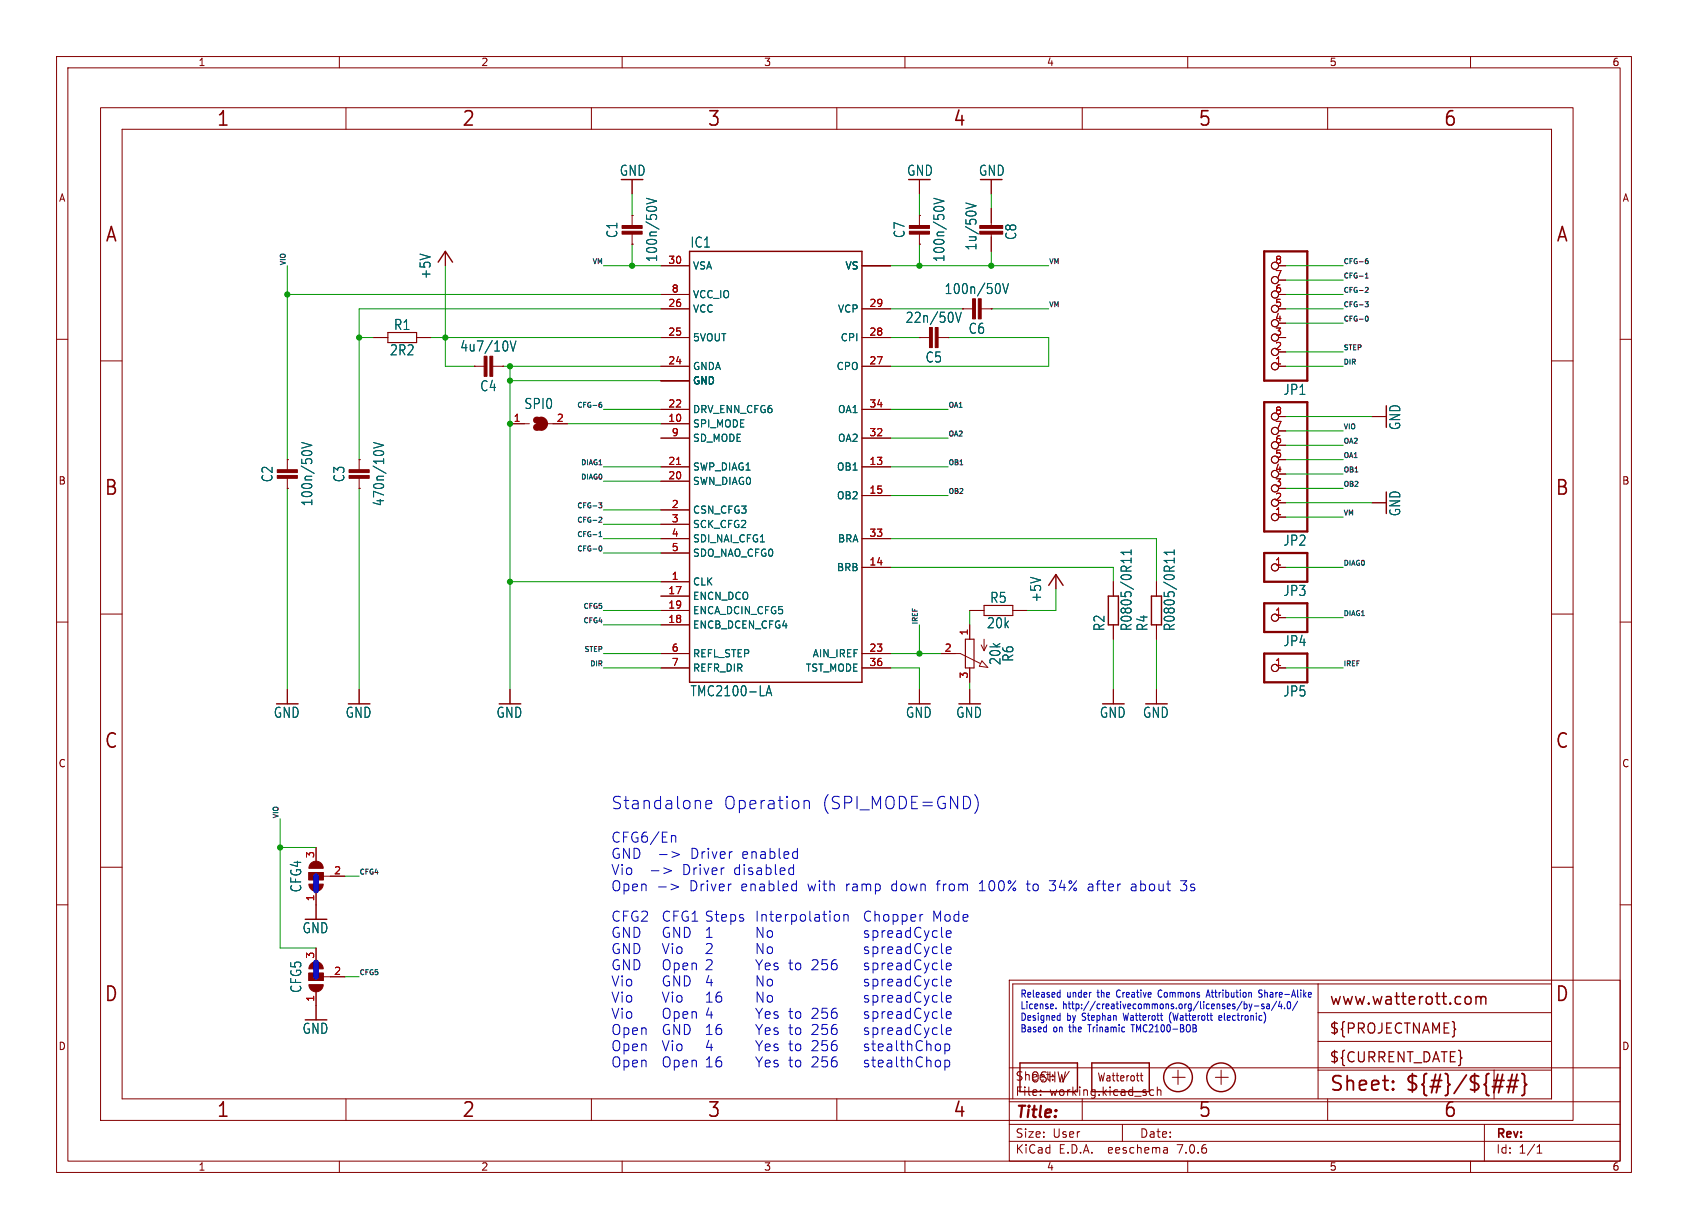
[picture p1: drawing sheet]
<svg xmlns="http://www.w3.org/2000/svg" width="298mm" height="217mm" viewBox="0 0 298 217" stroke-linecap="round" stroke-linejoin="round" font-family="sans-serif">
<g fill="none" stroke="#840000" stroke-width=".18">
<path d="M10 10h278.5v197.3h-278.5zM12 12h274.5v193.3h-274.5zM17.8 19h260.3v179.1h-260.3zM60 10v2M61.2 19v3.9M104.6 19v3.9M110 10v2M148 19v3.9M160 10v2M191.3 19v3.9M210 10v2M234.7 19v3.9"/>
<path d="M260 10v2M21.6 22.9h252.7v171.4h-252.7zM111.8 38.1h.1M111.8 31.7v2.6M111.8 38.1v1.8M162.6 38.1h.1M162.6 31.7v2.6M162.6 38.1v1.8M175.3 31.7v2.6M175.3 36.8v3.1M10 60h2M66 59.7h2.6"/>
<path d="M73.7 59.7h2.5M78.7 44.4v2.6M111.8 43.2h.1M111.8 41.4v1.8M116.8 47h5.1M116.8 59.7h5.1M116.8 54.6h5.1M116.8 52.1h5.1M152.4 47h5.1M152.4 59.7h5.1M152.4 54.6h5.1M162.6 43.2h.1"/>
<path d="M162.6 59.7h.1M162.6 59.7h1.7M162.6 41.4v1.8M165.9 59.7h1.7M167.6 59.7h.1M170.2 54.6h.1M170.2 54.6h1.8M173.5 54.6h1.8M175.3 54.6h.1M175.3 41.4v3M226.1 47h1.2M226.1 59.7h1.2"/>
<path d="M226.1 54.6h1.2M226.1 52.1h1.2M226.1 57.1h1.2M226.1 49.5h1.2M286.5 60h2M17.8 63.8h3.8M83.8 64.8h.1M83.8 64.8h1.8M87.1 64.8h1.8M88.9 64.8h.1M90.2 74.9h3.4M96.9 74.9h3.4"/>
<path d="M116.8 74.9h5.1M116.8 67.3h5.1M116.8 72.4h5.1M116.8 64.8h5.1M116.8 77.5h5.1M152.4 72.4h5.1M152.4 64.8h5.1M152.4 77.5h5.1M226.1 64.8h1.2M226.1 73.7h1.2M226.1 62.2h1.2M226.1 78.7h1.2"/>
<path d="M226.1 76.2h1.2M242.6 73.7h2.5M274.3 63.8h3.8M50.8 86.4h.1M50.8 81.3h.1M50.8 81.3v1.8M50.8 84.6v1.8M63.5 86.4h.1M63.5 81.3h.1M63.5 81.3v1.8M63.5 84.6v1.8M116.8 82.5h5.1"/>
<path d="M116.8 90.2h5.1M116.8 85.1h5.1M116.8 92.7h5.1M116.8 95.2h5.1M116.8 97.8h5.1M152.4 82.5h5.1M152.4 87.6h5.1M152.4 95.2h5.1M226.1 88.9h1.2M226.1 91.4h1.2M226.1 86.4h1.2M226.1 83.8h1.2"/>
<path d="M226.1 81.3h1.2M242.6 88.9h2.5M10 110h2M17.8 108.6h3.8M116.8 102.9h5.1M116.8 105.4h5.1M116.8 110.5h5.1M116.8 107.9h5.1M116.8 115.6h5.1M116.8 118.1h5.1M152.4 100.3h5.1M152.4 115.6h5.1"/>
<path d="M152.4 118.1h5.1M166.4 115.6h3.4l3.5 1.7M171.4 107.9h2.6M171.4 110.5v2.5M171.4 118.1v2.5M173.5 114l.5 1.1M173.6 116.9l1 1.1-1.4-.2zM174 113v2.1M174.5 114l-.5 1.1M179.1 107.9h2.5M186.7 101.6v2.5M196.8 102.9v2.5"/>
<path d="M196.8 110.5v2.5M204.5 102.9v2.5M204.5 110.5v2.5M226.1 100.3h1.2M226.1 118.1h1.2M226.1 109.2h1.2M274.3 108.6h3.8M286.5 110h2M50.8 121.9v2.6M63.5 121.9v2.6M90.2 121.9v2.6M162.6 121.9v2.6"/>
<path d="M171.4 121.9v2.6M196.8 121.9v2.6M204.5 121.9v2.6M10 160h2M17.8 153.4h3.8M54.6 154.3h2.5v1.3h-2.5zM55.9 149.9v2.5M55.9 157.5v5.1M57.1 154.9h3.9M274.3 153.4h3.8M286.5 160h2M54.6 172.1h2.5v1.3h-2.5z"/>
<path d="M55.9 167.6v2.6M55.9 175.3v5M57.1 172.7h3.9M178.4 173.3h108.1v32h-108.1zM233 174v20.3M233 179.1h41.3M274.3 174h-95.2v20.3M61.2 194.3v3.8M104.6 194.3v3.8M148 194.3v3.8M178.4 198.8h108.1M178.4 194.8h108.1"/>
<path d="M178.4 188.8h108.1M184 193.6v.1M184 192.8v.1M191.3 194.3v3.8M198.4 198.8v3M201.6 190.2h.5M201.8 189.7v1.2l.3 .2M204 192.8l-.4-.1-.3 .3v.4l.1 .2h.6M204.6 192.9l.2-.2 .4 .1 .1 .9M204.6 192.2v1.5M207.3 190.5h2.2M208.3 189.2v2.6"/>
<path d="M214.9 190.5h2.3M215.9 189.2v2.6M233 184.1h41.3M233 189.2h41.3M234.7 194.3v3.8M262.5 198.8v6.5M264.2 189.2v5.1M60 205.3v2M110 205.3v2M160 205.3v2M178.4 201.8h108.1M206.3 203l.1 .9"/>
<path d="M206.4 203.8l-.1 .1M206.4 203.3h-.1M210 205.3v2M260 205.3v2M271.8 203.9h.8M271.8 202.8l.4-.4v1.5"/>
<circle cx="225.4" cy="57.1" r=".63"/>
<circle cx="225.4" cy="52.1" r=".63"/>
<circle cx="225.4" cy="59.7" r=".63"/>
<circle cx="225.4" cy="54.6" r=".63"/>
<circle cx="225.4" cy="47" r=".63"/>
<circle cx="225.4" cy="49.5" r=".63"/>
<circle cx="225.4" cy="62.2" r=".63"/>
<circle cx="225.4" cy="76.2" r=".63"/>
<circle cx="225.4" cy="73.7" r=".63"/>
<circle cx="225.4" cy="64.8" r=".63"/>
<circle cx="225.4" cy="78.7" r=".63"/>
<circle cx="225.4" cy="83.8" r=".63"/>
<circle cx="225.4" cy="91.4" r=".63"/>
<circle cx="225.4" cy="86.4" r=".63"/>
<circle cx="225.4" cy="81.3" r=".63"/>
<circle cx="225.4" cy="88.9" r=".63"/>
<circle cx="225.4" cy="118.1" r=".63"/>
<circle cx="225.4" cy="109.2" r=".63"/>
<circle cx="225.4" cy="100.3" r=".63"/>
</g>
<g fill="none" stroke="#840000" stroke-width=".25">
<path d="M77.5 46.4l1.2-2 1.3 2M121.9 44.4h30.5v76.2h-30.5zM185.4 103.5l1.3-1.9 1.3 1.9M196 105.4h1.7v5.1h-1.7zM203.6 105.4h1.8v5.1h-1.8zM259.4 176.2a.56 .56 0 0 1 .7 .4v.6a.55 .55 0 0 1-.7 .4M261 176.4a.51 .51 0 0 1 .8 .1M261 176.2v1.4M261.8 176.5l.3-.3 .5 .1 .1 1.3M261.8 176.5v1.1M180.3 188h10.2v5h-10.2zM193 188h10.2v5h-10.2z"/>
<circle cx="208.3" cy="190.5" r="2.54"/>
<circle cx="215.9" cy="190.5" r="2.54"/>
</g>
<path d="M119.6 82.1h.7" fill="none" stroke="#a90000" stroke-width=".18"/>
<g fill="none" stroke="#006464" stroke-width=".18">
<path d="M114.3 35.1l1.8 .5-1.8 .5M114.5 36.6l.5-.1 .9 .1M165.1 35.1l1.8 .5-1.8 .5M165.3 36.6l.5-.1 .9 .1M170.8 35.9l1.8 .5-1.8 .5M169 55.2l.5 1.8 .5-1.8M176.7 50.3l.2 .5-.2 .9M177.3 50.1l.5 1.8 .5-1.8M53.3 78.2l1.8 .5-1.8 .6M53.5 79.8l.5-.1 1 .1M66 78.2l1.8 .5-1.8 .6M66.2 79.8l.5-.1 1 .1"/>
<path d="M90.2 60.3l.5 1.8 .5-1.8M200 99.1h-1.8l.5 .4M200 97.7h-1.8l.5 .4M200 97.2v.9M200 98.7v.8M207.6 97.2v.9M207.6 98.7v.8M207.6 99.1h-1.8l.5 .4M207.6 97.7h-1.8l.5 .4M135.4 123l.5-1.7 .5 1.7M135.6 122.5h.7"/>
</g>
<g fill="#840000" stroke="#840000" stroke-width=".18">
<path d="M86.6 63h.5v3.5h-.5z"/>
<path d="M85.6 63h.5v3.5h-.5z"/>
<path d="M55 152.6a1.27 1.27 0 0 1 1.4-.2 1.27 1.27 0 0 1 .7 1.1h-2.5l.1-.4z"/>
<path d="M54.6 154.3h2.5v1.3h-2.5z"/>
<path d="M54.6 156.3h2.5a1.27 1.27 0 0 1-1.2 1.3 1.27 1.27 0 0 1-1.3-1.3z"/>
<path d="M173 52.8h.5v3.6h-.5z"/>
<path d="M172 52.8h.5v3.6h-.5z"/>
<path d="M160.8 40.9h3.5v.5h-3.5z"/>
<path d="M160.8 39.9h3.5v.5h-3.5z"/>
<path d="M173.2 39.9h4.1v.5h-4.1z"/>
<path d="M173.2 40.9h4.1v.5h-4.1z"/>
<path d="M110 40.9h3.5v.5h-3.5z"/>
<path d="M110 39.9h3.5v.5h-3.5z"/>
<path d="M49 84.1h3.6v.5h-3.6z"/>
<path d="M49 83.1h3.6v.5h-3.6z"/>
<path d="M61.7 84.1h3.6v.5h-3.6z"/>
<path d="M61.7 83.1h3.6v.5h-3.6z"/>
<path d="M165.4 57.9h.5v3.6h-.5z"/>
<path d="M164.3 57.9h.5v3.6h-.5z"/>
<path d="M55 170.4a1.27 1.27 0 0 1 1.4-.2 1.27 1.27 0 0 1 .7 1.1h-2.5l.1-.4z"/>
<path d="M54.6 172.1h2.5v1.3h-2.5z"/>
<path d="M54.6 174.1h2.5a1.27 1.27 0 0 1-1.2 1.3 1.27 1.27 0 0 1-1.3-1.3z"/>
</g>
<path d="M94.9 74.3a.64 .64 0 0 1 .6 .6 .64 .64 0 0 1-.6 .7M95.6 74.3a.64 .64 0 0 1 .7 .6 .64 .64 0 0 1-.7 .7" fill="none" stroke="#840000" stroke-width="1.3"/>
<g fill="none" stroke="#840000" stroke-width=".32">
<path d="M246.3 192.5l.1 .1-.1 .1M246.3 192.5l-.1 .1 .1 .1M246.3 191.2v.2M246.3 192.5v.2M246.3 191.2l.1 .1-.1 .1M246.3 191.2l-.1 .1 .1 .1M263.9 192.1h1.8M264.1 191.1h1.8M265.7 190l-.7 3.2M266.4 192.1h1.8M266.6 191.1h1.9M267.4 190l-.8 3.2"/>
<path d="M268.2 190l-.7 3.2M269.1 189.8l.3 .2 .2 .2v1.2l.3 .4-.3 .3v1.3l-.2 .2-.3 .1"/>
</g>
<path d="M223.5 44.4h7.6v22.9h-7.6zM223.5 71.1h7.6v22.9h-7.6zM223.5 97.8h7.6v5.1h-7.6zM223.5 115.6h7.6v5h-7.6zM223.5 106.7h7.6v5.1h-7.6z" fill="none" stroke="#840000" stroke-width=".41"/>
<path d="M68.6 58.8h5.1v1.8h-5.1zM170.7 113h1.5v5.1h-1.5zM174 107.1h5.1v1.7h-5.1z" fill="none" stroke="#840000" stroke-width=".2"/>
<g fill="none" stroke="#0f0f0f" stroke-width=".18">
<path d="M241.4 53.4h.5l-.3 .3 .3 .1v.3l-.2 .1h-.2M241.4 49.2h.5M241.4 48.5l.3-.2v.9M241.5 50.8l.3 .1 .1 .2-.5 .6h.5M241.5 55.9h.1a.43 .43 0 0 1 .3 .5 .43 .43 0 0 1-.4 .3M241.6 46.1l.3 .1v.3l-.3 .1M241.8 45.7l-.2 .1M106 71.5h.2l.2 .1-.1 .4h-.3M106.3 71.1l-.4 .3M105.9 88.9h.5l-.3 .4h.3v.3l-.2 .2h-.2M105.9 94.9h.5M105.9 94.3l.3-.3v.9"/>
<path d="M105.9 91.5h.3l.2 .2-.5 .6h.5M106 96.6l.1-.1a.43 .43 0 0 1 .3 .5 .43 .43 0 0 1-.4 .4v-.1"/>
</g>
<g fill="none" stroke="#0000c2" stroke-width=".18">
<path d="M115.2 154h1.3M116.4 156.8h1.4M116.6 151.1h1.4M117.4 153.5l1.3 .5-1.3 .5M118.6 156.3l1.4 .5-1.4 .5M118.8 150.6l1.4 .5-1.4 .5M119 147.7l.4 .1 .1 .2v.9M124.8 142.3l1-.2-.1-.5-.6-.1-.3 .4 .1 1 .2 .1 .6-.1M139.8 153.5h.5M140.3 152.9v1.7M140.3 154.6h-.5M140.3 156.3l.5 .1"/>
<path d="M140.8 150.6l.2 .1M140.8 155.7v1.8M140.8 157.4l-.5 .1M141 150v1.8M141 151.7l-.2 .1M142.2 141.8a.54 .54 0 0 1 .9 .1v1.1M142.2 141.5v1.5M172.3 140.5a2.51 2.51 0 0 1 0 3.3M200.1 156.9v.5M208.7 155.7h1.1M208.7 157.3l.3 .2M147.7 161.8a.48 .48 0 0 1 .7 .2v.6a.48 .48 0 0 1-.7 .2"/>
<path d="M149.2 161.9a.44 .44 0 0 1 .8 .1v.9M149.2 161.7v1.2M163.2 161.7l-.5 .2M167.3 165.2l.9-.2-.1-.3-.5-.1-.3 .2 .1 .9h.7M167.3 168l.9-.1-.1-.4-.5-.1-.3 .3 .1 .8h.7M167.3 170.9l.9-.2-.1-.3-.5-.1-.3 .3 .1 .8h.7M167.3 173.8l.9-.2-.1-.4h-.5l-.3 .2 .1 .9h.7M167.3 176.6l.9-.2-.1-.3-.5-.1-.3 .3 .1 .8h.7M167.3 179.5l.9-.2-.1-.3-.5-.1-.3 .2 .1 .9h.7M186.7 178.3v.1M187.1 175.5h.3M187.1 179.6h.3"/>
<path d="M187.4 179.2v1.2M187.4 175.1v1.2M187.4 176.3h-.3M205 175.1l-.2 .5 .2 .7M206.8 179.5l.1 1M213.2 176.3l.4-1.2 .4 1.2M213.3 176h.6M215.5 179.8l.1 .6h.3M216 179.9l-.5 .1M219.6 177l-.9 1.7M220 177.1v1.3M220 177.6l.3-.1 .2 .3-.1 .5h-.4"/>
<path d="M220.8 177.5l.3 .9M221.1 178.4l-.3 .4M221.4 177.5l-.3 .9M221.8 177.9h.8M223.2 176.1l-.2 .2h-.5M223.2 175.1h-.5l-.2 .2 .1 .3 .5 .2 .1 .2M223.5 177.6l-.3-.1-.1 .2v.2l.4 .1v.3h-.4M224 177.6h.4v.8M224.4 177.8l-.3 .1-.2 .2 .2 .3 .3-.1M225.7 177l-.9 1.7M226.3 177l-.3 1h.7M226.6 177.5v.9"/>
<path d="M227.1 178.3v.1M227.6 177.3v.6l.2 .5 .3-.3v-.8M229.4 177l-.9 1.7M167.1 184.6v1.8M167.1 187.5v1.8M167.1 184.7l.5-.1 .3 .3v.6l-.2 .2h-.6M167.1 187.6l.5-.1 .3 .3v.5l-.2 .3h-.6M167.3 182.3l.9-.1-.1-.4-.5-.1-.3 .3 .1 .8h.7M187.4 180.4h-.3"/>
</g>
<path d="M55.9 154.9v2.6M55.9 170.2v2.5" fill="none" stroke="#0000c2" stroke-width="1"/>
<g fill="none" stroke="#009600" stroke-width=".18">
<path d="M111.8 34.3v3.8M162.6 34.3v3.8M175.3 34.3v2.5M50.8 52.1h66M50.8 47v34.3M63.5 59.7h2.5M76.2 59.7h40.6M78.7 47v17.8h5.1M106.7 47h10.1M111.8 43.2v3.8M116.8 54.6h-53.3v26.7M157.5 59.7h5.1"/>
<path d="M157.5 47h27.9M157.5 54.6h12.7M162.6 43.2v3.8M167.6 59.7h17.8v5.1h-27.9M175.3 54.6h10.1M175.3 44.4v2.6M227.3 47h10.2M227.3 54.6h10.2M227.3 52.1h10.2M227.3 57.1h10.2M227.3 49.5h10.2M88.9 64.8h27.9"/>
<path d="M90.2 67.3h26.6M90.2 64.8v57.1M100.3 74.9h16.5M106.7 72.4h10.1M157.5 72.4h10.1M157.5 77.5h10.1M227.3 64.8h10.2M227.3 62.2h10.2M227.3 78.7h10.2M227.3 76.2h10.2M227.3 73.7h15.3M50.8 86.4v35.5"/>
<path d="M63.5 86.4v35.5M106.7 82.5h10.1M106.7 95.2h10.1M106.7 85.1h10.1M106.7 90.2h10.1M106.7 92.7h10.1M106.7 97.8h10.1M157.5 87.6h10.1M157.5 82.5h10.1M157.5 95.2h47v7.7M227.3 86.4h10.2M227.3 91.4h10.2"/>
<path d="M227.3 83.8h10.2M227.3 81.3h10.2M227.3 88.9h15.3M90.2 102.9h26.6M106.7 115.6h10.1M106.7 118.1h10.1M106.7 107.9h10.1M106.7 110.5h10.1M157.5 115.6h8.9M157.5 118.1h5.1v3.8M157.5 100.3h39.3v2.6M162.6 110.5v5.1"/>
<path d="M171.4 107.9v2.6M186.7 104.1v3.8h-5.1M196.8 113v8.9M204.5 113v8.9M227.3 118.1h10.2M227.3 109.2h10.2M227.3 100.3h10.2M171.4 120.6v1.3M49.5 144.8v22.8h6.4M49.5 149.9h6.4M61 154.9h2.5M61 172.7h2.5"/>
</g>
<g fill="#009600" stroke="#009600" stroke-width=".18">
<circle cx="162.6" cy="47" r=".46"/>
<circle cx="49.5" cy="149.9" r=".46"/>
<circle cx="78.7" cy="59.7" r=".46"/>
<circle cx="90.2" cy="67.3" r=".46"/>
<circle cx="90.2" cy="64.8" r=".46"/>
<circle cx="111.8" cy="47" r=".46"/>
<circle cx="50.8" cy="52.1" r=".46"/>
<circle cx="63.5" cy="59.7" r=".46"/>
<circle cx="162.6" cy="115.6" r=".46"/>
<circle cx="90.2" cy="74.9" r=".46"/>
<circle cx="90.2" cy="102.9" r=".46"/>
<circle cx="175.3" cy="47" r=".46"/>
</g>
<g font-size="3.5" fill="#840000">
<text x="38.2" y="22.7">1</text>
<text x="81.6" y="22.7">2</text>
<text x="125" y="22.7">3</text>
<text x="168.4" y="22.7">4</text>
<text x="211.8" y="22.7">5</text>
<text x="255.1" y="22.7">6</text>
<text x="18.5" y="43.1">A</text>
<text x="275" y="43.1">A</text>
<text x="18.3" y="87.9">B</text>
<text x="274.9" y="87.9">B</text>
<text x="18.3" y="132.7">C</text>
<text x="274.9" y="132.7">C</text>
<text x="18.3" y="177.4">D</text>
<text x="274.9" y="177.4">D</text>
<text x="38.2" y="197.9">1</text>
<text x="81.6" y="197.9">2</text>
<text x="125" y="197.9">3</text>
<text x="168.4" y="197.9">4</text>
<text x="211.8" y="197.9">5</text>
<text x="234.9" y="193.3">Sheet:</text>
<text x="248.3" y="193.3">${#}/${##}</text>
<text x="255.1" y="197.9">6</text>
</g>
<g font-size="3" fill="#0000c2">
<text x="107.9" y="143.4">Standalone</text>
<text x="127.8" y="143.4">Operation</text>
<text x="145.2" y="143.4">(SPI_MODE=GND)</text>
</g>
<g font-size="2.8" fill="#840000">
<text x="234.9" y="178">www.watterott.com</text>
<text x="179.4" y="198.2">Title:</text>
</g>
<g font-size="2.5" fill="#006464">
<text x="109.5" y="31.3">GND</text>
<text x="160.3" y="31.3">GND</text>
<text x="173" y="31.3">GND</text>
<text x="109.4" y="42.2" transform="rotate(-90 109.4 42.2)">C1</text>
<text x="116.4" y="46.4" transform="rotate(-90 116.4 46.4)">100n/50V</text>
<text x="122" y="44">IC1</text>
<text x="160.2" y="42.2" transform="rotate(-90 160.2 42.2)">C7</text>
<text x="167.2" y="46.4" transform="rotate(-90 167.2 46.4)">100n/50V</text>
<text x="172.9" y="44.4" transform="rotate(-90 172.9 44.4)">1u/50V</text>
<text x="179.9" y="42.5" transform="rotate(-90 179.9 42.5)">C8</text>
<text x="76.3" y="49.5" transform="rotate(-90 76.3 49.5)">+5V</text>
<text x="166.9" y="52.2">100n/50V</text>
<text x="69.6" y="58.6">R1</text>
<text x="160" y="57.3">22n/50V</text>
<text x="171.2" y="59.2">C6</text>
<text x="68.8" y="63.1">2R2</text>
<text x="81.3" y="62.4">4u7/10V</text>
<text x="163.5" y="64.3">C5</text>
<text x="84.8" y="69.4">C4</text>
<text x="226.8" y="70">JP1</text>
<text x="92.6" y="72.5">SPI0</text>
<text x="247.8" y="76.1" transform="rotate(-90 247.8 76.1)">GND</text>
<text x="48.4" y="85.4" transform="rotate(-90 48.4 85.4)">C2</text>
<text x="55.4" y="89.6" transform="rotate(-90 55.4 89.6)">100n/50V</text>
<text x="61.1" y="85.4" transform="rotate(-90 61.1 85.4)">C3</text>
<text x="68.1" y="89.6" transform="rotate(-90 68.1 89.6)">470n/10V</text>
<text x="247.8" y="91.4" transform="rotate(-90 247.8 91.4)">GND</text>
<text x="226.8" y="96.7">JP2</text>
<text x="175" y="106.8">R5</text>
<text x="184.3" y="106.6" transform="rotate(-90 184.3 106.6)">+5V</text>
<text x="226.8" y="105.6">JP3</text>
<text x="174.4" y="111.3">20k</text>
<text x="195.5" y="111.7" transform="rotate(-90 195.5 111.7)">R2</text>
<text x="200.3" y="111.7" transform="rotate(-90 200.3 111.7)">R0805/0R11</text>
<text x="203.1" y="111.7" transform="rotate(-90 203.1 111.7)">R4</text>
<text x="207.9" y="111.7" transform="rotate(-90 207.9 111.7)">R0805/0R11</text>
<text x="177.1" y="117.7" transform="rotate(-90 177.1 117.7)">20k</text>
<text x="179.4" y="117.1" transform="rotate(-90 179.4 117.1)">R6</text>
<text x="226.8" y="114.5">JP4</text>
<text x="122" y="123.3">TMC2100-LA</text>
<text x="226.8" y="123.4">JP5</text>
<text x="48.3" y="127.1">GND</text>
<text x="61" y="127.1">GND</text>
<text x="87.7" y="127.1">GND</text>
<text x="160.1" y="127.1">GND</text>
<text x="169" y="127.1">GND</text>
<text x="194.4" y="127.1">GND</text>
<text x="202" y="127.1">GND</text>
<text x="53.5" y="157.9" transform="rotate(-90 53.5 157.9)">CFG4</text>
<text x="53.4" y="165.2">GND</text>
<text x="53.5" y="175.7" transform="rotate(-90 53.5 175.7)">CFG5</text>
<text x="53.4" y="183">GND</text>
</g>
<g font-size="2.5" fill="#0000c2">
<text x="107.9" y="149.3">CFG6/En</text>
<text x="107.9" y="152.2">GND</text>
<text x="107.9" y="155">Vio</text>
<text x="120.7" y="155">Driver</text>
<text x="122.1" y="152.2">Driver</text>
<text x="129.9" y="155">disabled</text>
<text x="131.3" y="152.2">enabled</text>
<text x="107.9" y="157.9">Open</text>
<text x="121.9" y="157.9">Driver</text>
<text x="131" y="157.9">enabled</text>
<text x="142.9" y="157.9">with</text>
<text x="149.7" y="157.9">ramp</text>
<text x="157.8" y="157.9">down</text>
<text x="166" y="157.9">from</text>
<text x="173.5" y="157.9">100%</text>
<text x="182.1" y="157.9">to</text>
<text x="186.2" y="157.9">34%</text>
<text x="193.1" y="157.9">after</text>
<text x="200.8" y="157.9">about</text>
<text x="209.7" y="157.9">3s</text>
<text x="107.9" y="163.3">CFG2</text>
<text x="107.9" y="166.1">GND</text>
<text x="116.8" y="163.3">CFG1 Steps</text>
<text x="116.8" y="166.1">GND</text>
<text x="124.5" y="166.1">1</text>
<text x="133.3" y="163.3">Interpolation</text>
<text x="133.3" y="166.1">No</text>
<text x="152.4" y="163.3">Chopper</text>
<text x="152.4" y="166.1">spreadCycle</text>
<text x="164.7" y="163.3">Mode</text>
<text x="107.9" y="169">GND</text>
<text x="107.9" y="171.9">GND</text>
<text x="116.8" y="169">Vio</text>
<text x="116.8" y="171.9">Open 2</text>
<text x="124.5" y="169">2</text>
<text x="133.3" y="169">No</text>
<text x="133.3" y="171.9">Yes to</text>
<text x="143.4" y="171.9">256</text>
<text x="152.4" y="169">spreadCycle</text>
<text x="152.4" y="171.9">spreadCycle</text>
<text x="107.9" y="174.7">Vio</text>
<text x="107.9" y="177.6">Vio</text>
<text x="116.8" y="174.7">GND</text>
<text x="116.8" y="177.6">Vio</text>
<text x="124.5" y="174.7">4</text>
<text x="124.5" y="177.6">16</text>
<text x="133.3" y="174.7">No</text>
<text x="133.3" y="177.6">No</text>
<text x="152.4" y="174.7">spreadCycle</text>
<text x="152.4" y="177.6">spreadCycle</text>
<text x="107.9" y="180.5">Vio</text>
<text x="107.9" y="183.3">Open</text>
<text x="116.8" y="180.5">Open 4</text>
<text x="116.8" y="183.3">GND</text>
<text x="124.5" y="183.3">16</text>
<text x="133.3" y="180.5">Yes to</text>
<text x="133.3" y="183.3">Yes to</text>
<text x="143.4" y="180.5">256</text>
<text x="143.4" y="183.3">256</text>
<text x="152.4" y="180.5">spreadCycle</text>
<text x="152.4" y="183.3">spreadCycle</text>
<text x="107.9" y="186.2">Open</text>
<text x="107.9" y="189">Open</text>
<text x="116.8" y="186.2">Vio</text>
<text x="116.8" y="189">Open 16</text>
<text x="124.5" y="186.2">4</text>
<text x="133.3" y="186.2">Yes to</text>
<text x="133.3" y="189">Yes to</text>
<text x="143.4" y="186.2">256</text>
<text x="143.4" y="189">256</text>
<text x="152.4" y="186.2">stealthChop</text>
<text x="152.4" y="189">stealthChop</text>
</g>
<g font-size="2.5" fill="#840000">
<text x="234.9" y="183.1">${PROJECTNAME}</text>
<text x="182.1" y="191.7">OSHW</text>
<text x="234.9" y="188.2">${CURRENT_DATE}</text>
</g>
<g font-size="2.1" fill="#840000">
<text x="179.4" y="191.3">Sheet:</text>
<text x="187.7" y="191.3">/</text>
<text x="179.4" y="194">File:</text>
<text x="185.5" y="194">working.kicad_sch</text>
<text x="179.4" y="201.4">Size:</text>
<text x="186.1" y="201.4">User</text>
<text x="201.4" y="201.4">Date:</text>
<text x="264.4" y="201.6">Rev:</text>
<text x="179.4" y="204.2">KiCad</text>
<text x="187.2" y="204.2">E.D.A.</text>
<text x="196.1" y="204.2">eeschema</text>
<text x="208.4" y="204.2">7.0.6</text>
<text x="264.4" y="204.2">Id:</text>
<text x="268.5" y="204.2">1/1</text>
</g>
<text font-size="2" fill="#840000" x="194" y="191.4">Watterott</text>
<g font-size="1.8" fill="#840000">
<text x="35" y="11.9">1</text>
<text x="85" y="11.9">2</text>
<text x="135" y="11.9">3</text>
<text x="185" y="11.9">4</text>
<text x="235" y="11.9">5</text>
<text x="285" y="11.9">6</text>
<text x="10.3" y="35.9">A</text>
<text x="286.8" y="35.9">A</text>
<text x="10.3" y="85.9">B</text>
<text x="286.7" y="85.9">B</text>
<text x="10.3" y="135.9">C</text>
<text x="286.7" y="135.9">C</text>
<text x="10.3" y="185.9">D</text>
<text x="286.7" y="185.9">D</text>
<text x="35" y="207.2">1</text>
<text x="85" y="207.2">2</text>
<text x="135" y="207.2">3</text>
<text x="185" y="207.2">4</text>
<text x="235" y="207.2">5</text>
<text x="285" y="207.2">6</text>
</g>
<g font-size="1.8" fill="#a90000">
<text x="118.1" y="46.7">30</text>
<text x="225.4" y="46.7">8</text>
<text x="118.7" y="51.8">8</text>
<text x="225.4" y="51.8">6</text>
<text x="225.4" y="49.3">7</text>
<text x="118.1" y="59.4">25</text>
<text x="118.1" y="54.4">26</text>
<text x="153.6" y="59.4">28</text>
<text x="153.6" y="54.4">29</text>
<text x="225.4" y="59.4">3</text>
<text x="225.4" y="56.9">4</text>
<text x="225.4" y="54.4">5</text>
<text x="118.1" y="64.5">24</text>
<text x="153.6" y="64.5">27</text>
<text x="225.4" y="64.5">1</text>
<text x="225.4" y="62">2</text>
<text x="90.7" y="74.7">1</text>
<text x="98.4" y="74.7">2</text>
<text x="118.1" y="74.7">10</text>
<text x="118.1" y="72.1">22</text>
<text x="118.7" y="77.2">9</text>
<text x="153.6" y="77.2">32</text>
<text x="153.6" y="72.1">34</text>
<text x="225.4" y="75.9">7</text>
<text x="225.4" y="73.4">8</text>
<text x="118.1" y="82.3">21</text>
<text x="153.6" y="82.3">13</text>
<text x="225.4" y="83.6">4</text>
<text x="225.4" y="81">5</text>
<text x="225.4" y="78.5">6</text>
<text x="118.1" y="84.8">20</text>
<text x="118.7" y="89.9">2</text>
<text x="153.6" y="87.4">15</text>
<text x="225.4" y="88.6">2</text>
<text x="225.4" y="86.1">3</text>
<text x="118.7" y="92.5">3</text>
<text x="118.7" y="95">4</text>
<text x="153.6" y="95">33</text>
<text x="225.4" y="91.2">1</text>
<text x="118.7" y="97.5">5</text>
<text x="153.6" y="100.1">14</text>
<text x="225.4" y="100.1">1</text>
<text x="118.1" y="105.2">17</text>
<text x="118.1" y="107.7">19</text>
<text x="118.7" y="102.6">1</text>
<text x="118.1" y="110.2">18</text>
<text x="171.2" y="112.5" transform="rotate(-90 171.2 112.5)">1</text>
<text x="225.4" y="109">1</text>
<text x="118.7" y="115.3">6</text>
<text x="118.7" y="117.9">7</text>
<text x="153.6" y="115.3">23</text>
<text x="153.6" y="117.9">36</text>
<text x="166.9" y="115.3">2</text>
<text x="225.4" y="117.9">1</text>
<text x="171.2" y="120.1" transform="rotate(-90 171.2 120.1)">3</text>
<text x="55.6" y="151.8" transform="rotate(-90 55.6 151.8)">3</text>
<text x="59" y="154.7">2</text>
<text x="55.6" y="159.5" transform="rotate(-90 55.6 159.5)">1</text>
<text x="55.6" y="169.6" transform="rotate(-90 55.6 169.6)">3</text>
<text x="59" y="172.5">2</text>
<text x="55.6" y="177.2" transform="rotate(-90 55.6 177.2)">1</text>
</g>
<g font-size="1.8" fill="#006464">
<text x="122.4" y="47.9">VSA</text>
<text x="149.4" y="47.9">VS</text>
<text x="122.4" y="52.9">VCC_IO</text>
<text x="122.4" y="55.5">VCC</text>
<text x="148.1" y="55.5">VCP</text>
<text x="122.4" y="65.6">GNDA</text>
<text x="122.4" y="60.6">5VOUT</text>
<text x="147.8" y="65.6">CPO</text>
<text x="148.5" y="60.6">CPI</text>
<text x="122.4" y="68.2">GND</text>
<text x="122.4" y="75.8">SPI_MODE</text>
<text x="122.4" y="73.3">DRV_ENN_CFG6</text>
<text x="148.1" y="73.3">OA1</text>
<text x="122.4" y="83.4">SWP_DIAG1</text>
<text x="122.4" y="78.3">SD_MODE</text>
<text x="147.9" y="83.4">OB1</text>
<text x="148.1" y="78.3">OA2</text>
<text x="122.4" y="86">SWN_DIAG0</text>
<text x="147.9" y="88.5">OB2</text>
<text x="122.4" y="91">CSN_CFG3</text>
<text x="122.4" y="93.6">SCK_CFG2</text>
<text x="122.4" y="96.1">SDI_NAI_CFG1</text>
<text x="122.4" y="98.7">SDO_NAO_CFG0</text>
<text x="147.9" y="101.2">BRB</text>
<text x="148.1" y="96.1">BRA</text>
<text x="122.4" y="103.7">CLK</text>
<text x="122.4" y="106.3">ENCN_DCO</text>
<text x="122.4" y="111.4">ENCB_DCEN_CFG4</text>
<text x="122.4" y="108.8">ENCA_DCIN_CFG5</text>
<text x="122.4" y="116.4">REFL_STEP</text>
<text x="122.4" y="119">REFR_DIR</text>
<text x="142.4" y="119">TST_MODE</text>
<text x="143.6" y="116.4">AIN_IREF</text>
</g>
<g font-size="1.8" fill="#0000c2">
<text x="180.3" y="176.7">Released</text>
<text x="180.3" y="178.8">License.</text>
<text x="187.9" y="178.8">http://creativecommons.org/licenses/by-sa/4.0/</text>
<text x="188.7" y="176.7">under</text>
<text x="194.2" y="176.7">the</text>
<text x="197.8" y="176.7">Creative</text>
<text x="205.4" y="176.7">Commons</text>
<text x="214.2" y="176.7">Attribution</text>
<text x="223.7" y="176.7">Share-Alike</text>
<text x="180.3" y="180.8">Designed</text>
<text x="180.3" y="182.9">Based</text>
<text x="186.2" y="182.9">on</text>
<text x="188.7" y="180.8">by</text>
<text x="189.3" y="182.9">the</text>
<text x="191.5" y="180.8">Stephan</text>
<text x="192.8" y="182.9">Trinamic</text>
<text x="199.1" y="180.8">Watterott</text>
<text x="200.7" y="182.9">TMC2100-BOB</text>
<text x="207.4" y="180.8">(Watterott</text>
<text x="216.4" y="180.8">electronic)</text>
</g>
<g font-size="1.2" fill="#0f0f0f">
<text x="50.6" y="47" transform="rotate(-90 50.6 47)">VIO</text>
<text x="104.6" y="46.7">VM</text>
<text x="185.4" y="46.7">VM</text>
<text x="237.5" y="46.7">CFG-6</text>
<text x="237.5" y="51.8">CFG-2</text>
<text x="237.5" y="49.3">CFG-1</text>
<text x="185.4" y="54.4">VM</text>
<text x="237.5" y="54.4">CFG-3</text>
<text x="237.5" y="56.9">CFG-0</text>
<text x="237.5" y="64.5">DIR</text>
<text x="237.5" y="62">STEP</text>
<text x="101.9" y="72.1">CFG-6</text>
<text x="167.6" y="77.2">OA2</text>
<text x="167.6" y="72.1">OA1</text>
<text x="237.5" y="76">VIO</text>
<text x="102.6" y="82.3">DIAG1</text>
<text x="167.6" y="82.3">OB1</text>
<text x="237.5" y="78.5">OA2</text>
<text x="237.5" y="81">OA1</text>
<text x="237.5" y="83.6">OB1</text>
<text x="101.9" y="89.9">CFG-3</text>
<text x="102.6" y="84.8">DIAG0</text>
<text x="167.6" y="87.4">OB2</text>
<text x="237.5" y="86.1">OB2</text>
<text x="101.9" y="92.5">CFG-2</text>
<text x="101.9" y="95">CFG-1</text>
<text x="237.5" y="91.2">VM</text>
<text x="101.9" y="97.5">CFG-0</text>
<text x="237.5" y="100.1">DIAG0</text>
<text x="103" y="107.7">CFG5</text>
<text x="103" y="110.2">CFG4</text>
<text x="162.3" y="110.5" transform="rotate(-90 162.3 110.5)">IREF</text>
<text x="237.5" y="109">DIAG1</text>
<text x="103.2" y="115.3">STEP</text>
<text x="104.2" y="117.9">DIR</text>
<text x="237.5" y="117.9">IREF</text>
<text x="49.3" y="144.8" transform="rotate(-90 49.3 144.8)">VIO</text>
<text x="63.5" y="154.7">CFG4</text>
<text x="63.5" y="172.5">CFG5</text>
</g>
</svg>
